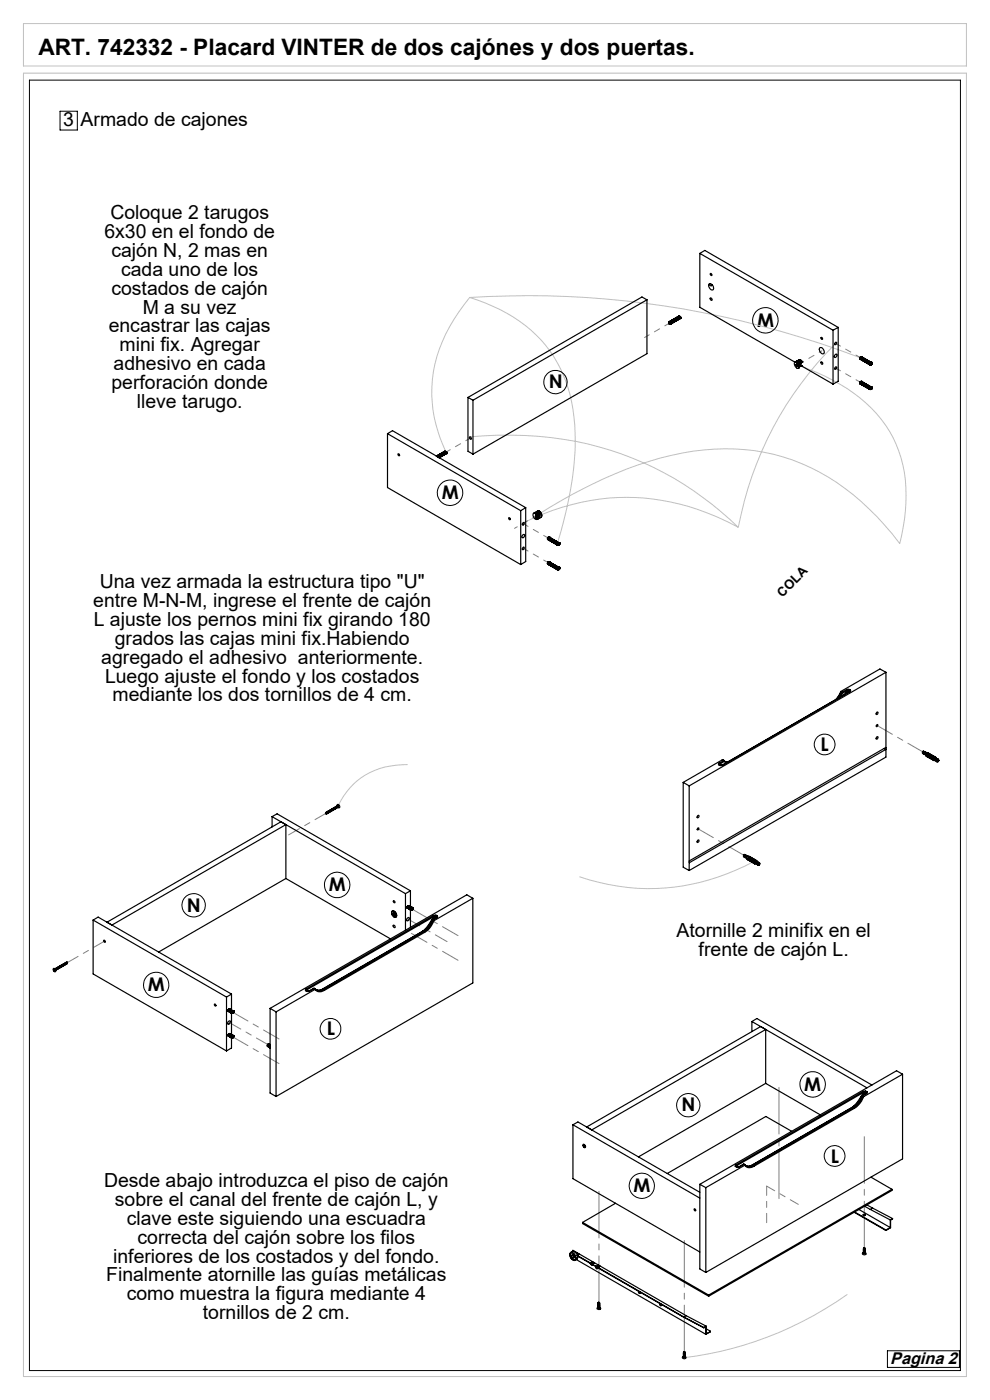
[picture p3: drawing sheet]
<svg xmlns="http://www.w3.org/2000/svg" width="210mm" height="297mm" viewBox="0 0 210 297" stroke-linecap="round" stroke-linejoin="round" font-family="sans-serif">
<path d="M5 15.5h200v276.5h-200zM5 5h200v9h-200zM99.6 63.1a31.9 31.9 0 0 1 16.9 11.2 30.4 30.4 0 0 1 5.5 17.6 71 71 0 0 1-3.8 23.4M99.6 63.1a196.8 196.8 0 0 1 83 12.8M99.6 63.1a31.7 31.7 0 0 0-8 20.6 30.3 30.3 0 0 0 3 12.3M169.3 77.5a39.7 39.7 0 0 1 16.6 10.3 26.2 26.2 0 0 1 6.2 20.6l-.5 3.4-.7 3.5a50.4 50.4 0 0 0-22.8-17.7 46 46 0 0 0-28-.4 95.9 95.9 0 0 0-26.2 12.1M177.3 72.9a73.9 73.9 0 0 0-20.7 39M99.6 92.7a72.5 72.5 0 0 1 39 6.5 70 70 0 0 1 18 12.7M111.2 110.8a47 47 0 0 1 43.2-.1l2.2 1.2M86.5 162.2a15.1 15.1 0 0 0-14.2 7.6l-.5 1.1M159.9 182.8a45.4 45.4 0 0 1-37 3.2M179.7 274.6a75.8 75.8 0 0 1-34.7 13.4" fill="none" stroke="#c0c0c0" stroke-width=".21"/>
<g fill="none" stroke="#000" stroke-width=".21">
<path d="M6.2 17h197.5v273.8h-197.5zM12.7 23.6h3.7v4h-3.7zM188.2 286.6h15.3v3.5h-15.3z"/>
<circle cx="162.4" cy="68" r="2.69"/>
<circle cx="117.8" cy="81" r="2.47"/>
<circle cx="95.5" cy="104.5" r="2.69"/>
<circle cx="174.9" cy="157.9" r="2.2"/>
<circle cx="41.1" cy="192" r="2.48"/>
<circle cx="71.5" cy="187.7" r="2.7"/>
<circle cx="33.1" cy="208.9" r="2.68"/>
<circle cx="70.1" cy="218.3" r="2.2"/>
<circle cx="146" cy="234.5" r="2.47"/>
<circle cx="172.4" cy="230" r="2.7"/>
<circle cx="136.1" cy="251.6" r="2.67"/>
<circle cx="177" cy="245.2" r="2.21"/>
</g>
<path d="M142 68.5l-5.3 3.1M177.3 78.1l5.3 3M182.6 75.9l-5.3-3M99.8 92.9l-5.3 3.1M111 111.1l5.3 3.1M111 116.3l5.3 3.1" fill="none" stroke="#808080" stroke-width=".21" stroke-dasharray="15.2 1.3 1.3 1.3" stroke-dashoffset="14.1"/>
<path d="M174.3 74.4l-4.4 2.6M109.1 112.1l4.5-2.6" fill="none" stroke="#808080" stroke-width=".21" stroke-dasharray="15.2 1.3 1.3 1.3" stroke-dashoffset="14.6"/>
<path d="M195.8 159.5l-9.7-5.6M148.1 175.8l9.7 5.7" fill="none" stroke="#808080" stroke-width=".21" stroke-dasharray="15.2 1.3 1.3 1.3" stroke-dashoffset="11.5"/>
<path d="M87.3 198l9.9 5.7M97.2 198.5l-9.9-5.7M49.3 214.7l9.9 5.7M59.2 225.6l-9.9-5.7" fill="none" stroke="#808080" stroke-width=".21" stroke-dasharray="15.2 1.3 1.3 1.3" stroke-dashoffset="11.4"/>
<path d="M86.6 195l8.2 4.8M48.6 216.9l8.3 4.7" fill="none" stroke="#808080" stroke-width=".21" stroke-dasharray="15.2 1.3 1.3 1.3" stroke-dashoffset="12.4"/>
<path d="M69.1 172.5l-7.9 4.6M22.2 199.7l-7.9 4.5" fill="none" stroke="#808080" stroke-width=".21" stroke-dasharray="15.2 1.3 1.3 1.3" stroke-dashoffset="12.6"/>
<path d="M165.2 254.3v-23.6M127.1 276.3v-23.6M183.3 264.7v-23.6M145.2 286.8v-23.6" fill="none" stroke="#808080" stroke-width=".21" stroke-dasharray="15.2 1.3 1.3 1.3" stroke-dashoffset="5.3"/>
<path d="M162.6 251.6v7.8M169.3 255.5l-6.7-3.9" fill="none" stroke="#808080" stroke-width=".21" stroke-dasharray="15.2 1.3 1.3 1.3" stroke-dashoffset="13.3"/>
<g fill="none" stroke="#000" stroke-width=".25">
<path d="M148.4 53.8l28.3 16.3M148.4 53.8l1.1-.7 28.3 16.4M148.4 53.8v11.4l20.2 11.6M150.7 58h.1a.23 .23 0 0 1 .2 .2 .23 .23 0 0 1-.2 .3zM137.2 63.6l-1-.6-36.9 21.3M137.2 63.6l-36.9 21.3M137.2 63.6v11.4l-36.9 21.3M141.8 68.4h.1M141.9 68.4h.1M141.9 68.3v.1M141.9 68.3h.1M141.9 68.5h.1"/>
<path d="M141.9 68.3l-.1 .1M141.9 68.5v.1M141.9 68.3l.2 .1M141.9 68.6h.1M141.9 68.7h.1M141.9 68.6v.1M142 68.3h.1M142 68.7h.1M142 68.8h.1M142 68.3l.2 .1M142 68.8h.2M142.1 68.3h.1"/>
<path d="M142.1 68.8h.1M142.1 68.4h.1M142.2 68.4v.1M142.2 68.8h.1M142.2 68.5h.1M142.2 68.4h.1M142.2 68.5v.1M142.2 68.7v.1M142.2 68.6v.1M142.2 68.7h.1M142.2 68.6h.1M142.2 68.7l-.1 .1"/>
<path d="M143.9 67.1h.1M143.9 67.1l-2 1.2M144 67.1h.1M144 67.1l-2.1 1.2M144 67.1l-2 1.2M144.1 67.1h.1M144.1 67.1l-2.1 1.2M144.1 67.1l-2 1.2M144.1 67.2h.1M144.1 67.2l-2 1.2M144.1 67.2l.2 .1M144.2 67.2h.1"/>
<path d="M144.2 67.2l-2.1 1.2M144.2 67.3h.1M144.2 67.2v.1M144.2 67.3l-2 1.1M144.3 67.3h.1M144.3 67.3v.1M144.3 67.3l-2.1 1.2M144.3 67.6h.1M144.3 67.6l-2.1 1.2M144.3 67.4h.1M144.3 67.4v.1M144.3 67.5h.1"/>
<path d="M144.3 67.4v.2M144.3 67.4l-2.1 1.2M144.3 67.5l-2.1 1.2M150.4 60.2a.79 .79 0 0 1 .8 .4 .79 .79 0 0 1-.1 .9l-.4-.2a.9 .9 0 0 1-.3-1.1zM150.6 63.2h.2a.25 .25 0 0 1 .3 .2 .25 .25 0 0 1-.2 .3zM150.7 60.2a.25 .25 0 0 0 0 .4 .25 .25 0 0 0 .4-.2M168.7 76.8a.85 .85 0 0 1 .6 1.3 .91 .91 0 0 1-.6-1.3zM168.8 76.7h.4l-.6 .1M168.8 77.4l.2 .1M168.9 76.7a.63 .63 0 0 1 1 .4l-.2 .1M168.9 77.4l.1 .1M168.9 77.3v.1"/>
<path d="M168.9 77.4h-.1M169 77.4h-.2M169 77.4l.1-.1v.4l-.1-.1M169 77.5v.1M169 77.6h.1M169.1 77.3l-.1 .1M169.1 77.4l.1 .1M169.2 77.5v.1v-.1M169.3 76.5a.55 .55 0 0 1 .5-.1 .55 .55 0 0 1 .4 .5M169.3 76.7l.4 .5M169.3 76.7l-.2 .1 .1 .1a.75 .75 0 0 1 .2 1.2M169.3 77.5l.2 .2h-.2z"/>
<path d="M169.3 76.7v.2l.4 .3M169.3 77.5v.2h.2M169.4 76.4a.55 .55 0 0 1 .8 .5M169.5 77v.3l.2-.1M169.8 77.6l.3 .1M169.8 77.6l-.2 .1M169.8 76.8v-.1l.4 .2M169.8 77.5v.1M169.8 77.5l.3 .2M169.9 77.4l.3 .2-.1 .1M169.9 76.7v.3M169.9 77.1v.3"/>
<path d="M169.9 77.4l-.1 .1M170.1 77.7l6.6 3.8M173.9 73.8a.79 .79 0 0 1 .8 .4 .79 .79 0 0 1-.1 .9 .94 .94 0 0 1-.7-1.3zM174.1 76.8a.27 .27 0 0 1 .4 .1 .27 .27 0 0 1-.2 .4zM174.2 71.6a.21 .21 0 0 1 .3 .2 .21 .21 0 0 1-.2 .2zM176.7 70.1v11.4M177.2 77.9l.1-.1a.26 .26 0 0 1 .1 .4 .26 .26 0 0 1-.3 .1zM177.2 75.2a.3 .3 0 0 1 .4 .2 .3 .3 0 0 1-.3 .4h-.1a.29 .29 0 0 1-.3-.2 .29 .29 0 0 1 .3-.4zM177.2 72.6a.21 .21 0 0 1 .3 .1 .21 .21 0 0 1-.1 .3l-.2 .1a.27 .27 0 0 1-.2-.2 .27 .27 0 0 1 .2-.3zM177.8 69.5l-1.1 .6M177.8 69.5v11.4l-1.1 .6M182.4 76h.1"/>
<path d="M182.4 76.1h.1M182.4 76v.1M182.4 76l2.1 1.2M182.4 76.1l2.1 1.2M182.4 76.1l2 1.2M182.4 75.9h.1M182.4 75.9v.1M182.4 76.2h.1M182.4 75.9l2.1 1.1M182.4 75.9l2.1 1.2M182.4 76l2.1 1.1M182.4 76.2l2.1 1.2"/>
<path d="M182.5 75.8v.1M182.5 75.9h-.1M182.5 75.8l-.1 .1M182.5 75.9l2 1.2M182.5 75.8l2 1.2M182.5 75.8h.1M182.5 75.8l2.1 1.2M182.5 75.7v.1M182.6 75.7h.1M182.6 75.7l2 1.2M182.6 75.7l-.1 .1M182.6 75.7l2.1 1.2"/>
<path d="M182.7 75.7h.1M182.7 75.7l2 1.2M182.7 75.7l2.1 1.2M184.4 77.2v.1M184.4 77.2h.1M184.4 77.3h.1M184.5 77.4h.1M184.5 77.3h.1M184.5 77.2h.1M184.5 77.1h.1M184.5 77.3v.1M184.5 77.1l-.1 .1"/>
<path d="M184.5 77.3h-.1M184.5 77h.1M184.5 77v.2M184.6 77h.1M184.6 77.4h.1M184.6 76.9h.1M184.7 76.9h.1M184.7 77.3l-.1 .1M184.7 77.3v.1M184.7 77.3h.1M184.8 76.9h.1M184.8 77.3h.1"/>
<path d="M184.8 77.2h.1M184.8 76.9v.1M184.8 76.9h-.1M184.8 77l.1 .1M184.8 77.1h.1M184.8 77h.1M184.9 77h.1M184.9 77.1h-.1M82.2 92v11.4l28.3 16.4M82.2 92l28.3 16.3M82.2 92l1.1-.6 28.2 16.3M84.5 96.3h.1a.21 .21 0 0 1 .2 .2 .21 .21 0 0 1-.2 .2z"/>
<path d="M93.2 97.1l1.5-.9zM94.3 95.8h.1M94.3 95.7h.1M94.3 95.7l-1.7 1.1 1.8-1.1M94.4 95.7v.1M94.4 95.7l.1 .1M94.4 95.8h.1M94.4 95.8l-1.8 1M94.5 95.8h.1M94.5 95.8l-1.8 1.1 1.8-1.1M94.5 95.8l-1.8 1.1M94.5 95.8l-1.8 1"/>
<path d="M94.5 95.9h.1M94.5 95.8l.1 .1M94.5 95.8v.1M94.5 95.9l-1.7 1M94.6 95.9v.1M94.6 95.9l-1.7 1M94.6 95.9l-1.8 1M94.6 96h.1M94.6 96.3h.1M94.6 96l.1 .1M94.6 96l-1.7 1M94.6 96l-1.7 .9"/>
<path d="M94.7 96.1h.1M94.7 96l-1.7 1 1.6-1M94.7 96h-.1M94.7 96v.2l-1.6 .9 1.6-.9M94.7 96.1l-1.7 .9 1.7-.9M94.7 96.1l-1.6 .9 1.6-.9M99.3 84.3l1 .6M99.3 84.3v11.4l1 .6M99.6 92.7a.26 .26 0 0 1 .4 .1 .26 .26 0 0 1-.2 .4zM100.3 84.9v11.4M182.4 81.2h.1M182.4 81.3h.1"/>
<path d="M182.4 81.2l2 1.2M182.4 81.2l2.1 1.2M182.4 81.3l2 1.1M182.4 81.2v.1M182.4 81.3l2.1 1.2M182.4 81.3l2 1.2M182.4 81.3l2.1 1.3M182.4 81.1l2.1 1.3M182.4 81.4h.1M182.4 81.1l2.1 1.2M182.4 81.2l2.1 1.1M182.4 81.1v.1"/>
<path d="M182.4 81.4l2.1 1.2M182.5 81.1h.1M182.5 81.1h-.1M182.5 81.1l2 1.2M182.5 81.1l2 1.1M182.5 81v.1M182.5 81l2 1.2M182.5 81h.1M182.5 81l2.1 1.2M182.6 81h.1M182.6 81h-.1M182.6 81l2 1.2"/>
<path d="M182.6 81l2.1 1.1M182.6 80.9v.1M182.6 80.9h.1M182.6 80.9l2.1 1.2M182.7 80.9h.1M182.7 80.9l2 1.2M182.7 80.9l2.1 1.2M184.4 82.5h.1M184.4 82.4h.1M184.4 82.4v.1M184.5 82.6h.1M184.5 82.5h.1"/>
<path d="M184.5 82.4h.1M184.5 82.5v.1M184.5 82.4l-.1 .1M184.5 82.4h-.1M184.5 82.3h.1M184.5 82.3v.1M184.5 82.2h.1M184.5 82.2v.1M184.6 82.2h.1M184.6 82.6h.1M184.6 82.1h.1M184.7 82.1h.1"/>
<path d="M184.7 82.6h.1M184.7 82.5l-.1 .1M184.7 82.1l.1 .1M184.7 82.5v.1M184.7 82.5h.1M184.8 82.1h.1M184.8 82.5h.1M184.8 82.1v.1M184.8 82.1h-.1M184.8 82.2h.1M184.8 82.2l.1 .1M184.8 82.4h.1"/>
<path d="M184.8 82.3h.1M184.9 82.3h.1M108 109.8a.21 .21 0 0 1 .2 .2 .21 .21 0 0 1-.1 .2zM110.5 108.3v11.5M110.9 113.4a.35 .35 0 0 1 .4 .4 .35 .35 0 0 1-.5 .3l-.1-.2zM111 110.9l.1-.1a.26 .26 0 0 1 0 .4 .26 .26 0 0 1-.3 .1zM111 116.1h.1a.27 .27 0 0 1 0 .3 .27 .27 0 0 1-.3 .1zM111.5 107.7l-1 .6M111.5 107.7v11.4l-1 .7M113.7 109.7l.3 .2h.4l-.4-.2M113.7 109.9h-.1M113.7 109.9l.4 .2"/>
<path d="M113.9 108.5l.4-.1-1.1 .5M113.9 109.3a.44 .44 0 0 0-.4-.5 .44 .44 0 0 0-.4 .5 .8 .8 0 0 0 .9 .8l-.4-.2M113.9 109.3l-.3-.2v.8M114 108.4a.79 .79 0 0 1 .8 .4 .79 .79 0 0 1-.1 .9M114 109.3h-.2l-.1 .6M114 109.7l.2-.1 .4 .2M114 109.3v.4M114.1 110.1l-.2 .1M114.1 110.1h.1M114.2 109a.25 .25 0 0 1 .2 .2 .25 .25 0 0 1-.2 .3zM114.4 108.5h.1a.74 .74 0 0 1 .1 1.3l-.2-.1v-.3M114.4 108.5l-.7 .4 .4 .3-.2 .1"/>
<path d="M114.4 108.8l.2 .5-.3 .2M114.4 108.5v.3M114.4 108.8l-.2 .2M114.6 109.8l-.1 .1M114.6 109.8l-.3 .2M116.1 114.3h.1M116.1 114.4h.1M116.1 119.5h.1M116.1 119.5v.1M116.1 119.6h.1M116.1 114.2v.1M116.1 119.5v.1l2.1 1.3"/>
<path d="M116.1 114.2l2.1 1.2M116.1 114.2h.1M116.1 114.3l2.1 1.1M116.1 114.3l2.1 1.2M116.1 114.4l2.1 1.1M116.1 114.4l2.1 1.2M116.1 119.5l2.1 1.1M116.1 119.5l2.1 1.2M116.1 119.6l2.1 1.1M116.1 119.6l2.1 1.2M116.2 114.2h.1M116.2 114.4h.1"/>
<path d="M116.2 119.4h.1M116.2 119.4l2.1 1.1M116.2 114.1l2.1 1.2M116.2 114.1h.1M116.2 114.2l2.1 1.1M116.2 114.1v.1M116.2 119.3v.1M116.2 119.6v.1M116.2 114.2l2 1.2M116.2 114.4l2 1.2M116.2 114.2h-.1M116.2 119.3l2.1 1.2"/>
<path d="M116.2 119.4l2 1.2M116.2 119.4l-.1 .1M116.2 119.4h-.1M116.2 119.3h.1M116.2 114.1l2.1 1.1M116.2 114v.1M116.2 114l2.1 1.2M116.2 114h.1M116.2 119.2v.1M116.2 119.2l2.1 1.3M116.2 119.2l.1 .1M116.3 114h.1"/>
<path d="M116.3 119.2v.1M116.3 114l2 1.2M116.3 114l2.1 1.2M116.3 119.3l2 1.1M116.3 119.2l2 1.2M116.3 119.2l2.1 1.2M116.3 119.2h.1M116.3 113.9v.1M116.3 113.9l2.1 1.2M116.4 113.9l-.1 .1M116.4 113.9h.1M116.4 119.2h-.1"/>
<path d="M116.4 113.9l2.1 1.2M116.4 113.9l2 1.2M116.4 119.2l2 1.2M116.4 119.2h.1M116.4 119.2l2.1 1.2M116.5 113.9h.1M116.5 119.2h.1M116.5 113.9l2 1.2M116.5 119.2l2 1.2M118.2 115.5h.1M118.2 115.6h.1M118.2 115.4h.1"/>
<path d="M118.2 115.6h.2M118.2 115.4v.2M118.2 115.3h.1M118.3 115.6h.1M118.3 115.3l-.1 .1M118.3 115.3h.1M118.3 115.6h-.1M118.3 115.2h.1M118.3 115.2v.1M118.4 115.2h.1M118.4 115.3v-.1a.17 .17 0 0 1 .1 .3 .17 .17 0 0 1-.2 0zM118.4 115.6h.1"/>
<path d="M118.4 115.1h.1M118.4 115.1v.1M118.5 115.1h.1M118.5 115.6h.1M118.5 115.5h.1M118.5 115.1v.1M118.5 115.2h.1M118.6 115.1v.1M118.6 115.2h.1M118.6 115.2v.1M118.6 115.4h.1M118.6 115.3h.1"/>
<path d="M118.6 115.1l-.1 .1M118.2 120.8h.1M118.2 120.7h.1M118.2 120.7v.1M118.2 120.6v.1M118.2 120.6h.1M118.2 120.5h.1M118.2 120.9h.1M118.3 120.9h.1M118.3 120.5l-.1 .1M118.3 120.5h.1M118.3 120.8v.1"/>
<path d="M118.3 120.8l-.1 .1M118.3 120.4v.1M118.3 120.4h.1M118.4 120.4h.1M118.4 120.9h.1M118.4 120.4l-.1 .1M118.4 120.8h.1M118.4 120.8v.1M118.4 120.4a.17 .17 0 0 1 .1 .3 .17 .17 0 0 1-.2 0zM118.4 120.8l-.2 .1M118.5 120.4h.1M118.5 120.8h.1"/>
<path d="M118.5 120.4h-.1M118.5 120.3v.1M118.5 120.7h.1M118.6 120.4h.1M118.6 120.4v.1M118.6 120.5h.1M118.6 120.6h.1M118.6 120.4h-.1M178.3 146.7l-1 1.7M178.3 146.7v.2M178.3 146.9l-.8 1.4M178.3 146.7l.3 .2"/>
<path d="M178.3 146.9l.2 .1M178.5 147l.2 .1M178.5 147l-.6 1M178.6 146.9l.1 .2M178.6 146.9l-.1 .1M178.7 147.1l-.4 .7M179.6 146.3l.1 .2M179.6 146.3l-1 .6M179.7 146.5l-1 .6M179.7 146.5l-.6 .9M180 146.3l-.3 .2M180 146.3l.3 .2"/>
<path d="M180 146.3l-.5 .8M180.1 146.3h-.5M180.1 146.3h-.1M180.1 146.3l.3 .1M180.3 146.7l-27.1 15.6M180.3 146.5v.2M180.3 146.5l-.2 .3M180.4 146.4v.1l-.1 .2M180.4 146.4l-.1 .1M186 151.1h.1a.23 .23 0 0 1 .1 .3 .23 .23 0 0 1-.4 0zM186 156.3a.21 .21 0 0 1 .3 .1 .21 .21 0 0 1-.1 .3l-.2 .1a.27 .27 0 0 1-.2-.2 .27 .27 0 0 1 .2-.3zM187.5 158.8l.4 .2"/>
<path d="M187.9 159v-.4l-41.7 24M187.9 159l-41.7 24M187.9 142.6l-1.2-.7-8.4 4.8M187.9 142.6l-41.7 24.1M187.9 142.6v18l-41.7 24.1M195.8 159.8h.1M195.8 159.3v.5M195.8 159.4l.2 .1M195.8 159.3l-.1 .4 .2 .2M196 159.9h.1M196 159.9a.19 .19 0 0 1-.1-.3 .19 .19 0 0 1 .3 0v-.1a.27 .27 0 0 0-.4 .1 .27 .27 0 0 0 .2 .4M196.4 159.7a.2 .2 0 0 0-.3 .1 .2 .2 0 0 0 .1 .2l.2 .1"/>
<path d="M196.4 159.6a.27 .27 0 0 0-.4 .2 .27 .27 0 0 0 .3 .3M196.4 159.6l.1 .1M196.4 159.6v.1M196.4 159.7l.2 .1M196.8 159.9l.2-.1 1.2 .7-.3 .2zM197 159.9l-.2 .1M197 159.9l1.1 .6M197 159.8v.1M57.7 173.2l28.3 16.4M57.7 173.2l1.1-.6 28.3 16.4M57.7 173.2v2.2M60.6 174.9v11.5"/>
<path d="M69.1 172.5l.2 .1h-.1M69.1 172.5v.1M69.1 172.4v.1M69.2 172.4l.1 .2M69.3 172.4l.1 .2 .1-.1a.19 .19 0 0 0-.1-.2 .19 .19 0 0 0-.3 .1M69.3 172.3h.2l.1 .2-.2-.2M69.3 172.3l.2 .2M69.5 172.3l.1 .1M69.5 172.2l.2 .2-.2-.3-.1 .1M69.5 172.1l.2-.1 .2 .4-.2-.3M69.6 172.2l.1 .1M69.7 172h.2l.1 .3-.2-.3"/>
<path d="M69.7 172.1l.2 .1M69.9 172l.1 .2M70 171.9l.1 .3v-.3l-.3 .1M70 171.9l.1-.1 .2 .3-.2-.2M70 171.9l.2 .2M70.1 171.8h.2l.1 .2-.2-.2M70.2 171.8l.1 .2M70.3 171.8l.2 .1M70.4 171.7l.2 .3-.1-.3h-.3M70.4 171.7l.2 .1M70.4 171.9h.1M70.5 171.6l.2 .3-.1-.3-.2 .1"/>
<path d="M70.5 171.6l.3-.1v.3l-.1-.2M70.6 171.6l.1 .2M70.7 171.5l.2 .2M70.8 171.4l.2 .3-.1-.3-.2 .1M70.9 171.4l.1 .2M70.9 171.4l.3 .2-.2-.3-.2 .1M70.9 171.3h.3l.1 .3-.2-.3M71 171.3l.2 .2M71.2 171.3l.1 .1M71.2 171.5h.1M71.3 171.2l.1 .1M71.4 171.1l.2 .3-.1-.3a.18 .18 0 0 0-.3 .2 .18 .18 0 0 0 .2 .1l-.2-.3-.1 .1"/>
<path d="M71.4 171.1l.2-.1 .1 .3-.3-.2M71.5 170.7a.38 .38 0 0 1 .5 .2 .38 .38 0 0 1-.1 .5l-.2-.1 .1-.2-.2-.2-.1 .1zM71.6 171h.1M71.6 171l.1 .2M144.9 166l1.3 .7M144.9 166v18l1.3 .7M146.2 166.7v18M148 173.1l.1-.1a.24 .24 0 0 1 .1 .3 .24 .24 0 0 1-.4 .1zM148.1 175.6a.22 .22 0 0 1 .1 .3 .22 .22 0 0 1-.3 .1zM148.1 178.2a.24 .24 0 0 1 .1 .3 .24 .24 0 0 1-.4 .1zM152.4 162.2h.1M152.4 162.2l.3 .2"/>
<path d="M152.5 162.2l.3 .2M152.5 162.2l.5 .2M152.6 161.9l-.2 .3M152.6 161.9l.1 .2M152.7 162.1l-.2 .1M152.7 162.1l.5 .2M152.7 162.4h.1M152.8 162.4h.1M153.2 162.3l-.4 .1M153.2 162.3l-.5 .1M153.2 161.2l-8.3 4.8M153.2 161.2l.4 .2"/>
<path d="M153.2 161.2l.3 .2M153.5 161.4l.1 .1M153.5 161.4h.1M153.5 161.4l-.9 .5M153.6 161.4h.1M153.6 161.4l.3 .2M153.6 161.5l.4 .4M153.6 161.4v.1M153.6 161.5l-.9 .6M153.8 161.6l.5 .1M153.8 161.6h.5M153.9 161.6h.1"/>
<path d="M153.9 161.6l.3 .1M196.6 160.2l1.2 .7v.3l-1.2-.7zM196.7 160.2v.2M196.7 160.4l1.1 .7M196.7 160.4l-.1 .1M198.5 160.7l.1 .3M198.5 160.7l-1.6-1-.5 .3v.4l1.7 .9M198.5 160.7a.45 .45 0 0 0-.4 .6M198.5 161v-.1a.23 .23 0 0 0-.3 0 .23 .23 0 0 0 .2 .4h-.3M198.6 161.5l.2 .1M198.7 161l-.3-.1-.1 .1 .2 .3M198.7 161l-.2 .2 .1 .3"/>
<path d="M198.9 161.4h.1M198.9 161h-.2M198.9 161l-.3 .2v.3M198.9 161l.2 .1M199 161.3v.2M199 161.3v.1M199 161.5h.1M199 161.4h.1M199 161.4v.1M199 161.3l.1 .1M199.1 161.1v.4l-.3 .1M199.1 161.1l-.3 .2v.3"/>
<path d="M199.1 161.4h-.1M19.8 195.2l1-.6 28.3 16.3M19.8 195.2l28.2 16.3M19.8 195.2v11.4l28.2 16.4M22 199.5h.1a.21 .21 0 0 1 .2 .1 .21 .21 0 0 1-.1 .3zM22.7 195.6l36.9-21.3 1 .6-36.9 21.3zM60.6 186.4l22.2 12.8M60.6 186.4l-26.9 15.6M83.1 193.3a.8 .8 0 0 1 .9 .4 .8 .8 0 0 1-.1 .9 .94 .94 0 0 1-.8-1.3zM83.3 193.2a.82 .82 0 0 1 .7 .5 .82 .82 0 0 1-.1 .9h-.2a.86 .86 0 0 1-.4-1.4zM83.4 196.3h.2a.25 .25 0 0 1 .2 .2 .25 .25 0 0 1-.2 .3zM83.4 193.9l.1 .1"/>
<path d="M83.4 191.1h.1a.23 .23 0 0 1 .3 .2 .23 .23 0 0 1-.2 .2zM83.5 193.8v.2M83.5 193.8h.1M83.5 193.8l-.1 .1M83.5 193.8l-.1-.1v.2M83.5 193.8l.1-.1v.5l-.1-.1M83.5 194v.1M83.6 194.1h.1M83.6 193.8h-.1M83.6 194.1h-.1M83.6 193.9l.2 .2-.2-.1M83.6 194h.2"/>
<path d="M83.9 194v.2M83.9 194.2h.2M83.9 194.2h.1M84.1 194.2l-.2-.2v.2M84.1 194.2h-.2M86 189.6v7.7M86.3 192.5l.1 .1M86.3 192.4l.7 .4M86.3 192.4l.7 .5M86.3 192.5l.7 .4M86.4 192.3l.7 .4M86.4 192.4l.6 .4"/>
<path d="M86.4 192.4l.7 .4M86.4 192.3l.7 .3M86.4 192.2l.7 .4M86.5 192.2l.7 .4M86.5 194.7l.2-.1a.39 .39 0 0 1 0 .5 .39 .39 0 0 1-.4 .2zM86.5 192.2l.7 .3M86.7 192.1l-.2 .1-.2 .3M87 192.9l-.7-.4 .8 .5M87 192.9h.1M87 193h.1M87 192.8v.1M87 192.8h.1"/>
<path d="M87 192.9v.1M87 192.9l.1 .1M87.1 193h.1M87.1 192.7v.1M87.1 192.7h.1M87.1 189v3.3M87.1 193v3.7M87.1 189l-1.1 .6M87.1 192.6v.1M87.1 192.6h.1M87.2 193h.1M87.2 192.6h-.1"/>
<path d="M87.2 192.6h.1M87.2 192.5h.1M87.2 192.5l-.7-.4 .7 .4M87.3 192.5h.1M87.3 192.9h.1M87.3 192.5l-.6-.4 .6 .4M87.4 192.6h.1M87.4 192.8h.1M87.4 192.9h.1M87.4 192.5v.3M87.4 192.7h.1M89.7 197.5h.1"/>
<path d="M89.7 197.5l-21.3 12.3M89.8 197.5l-21.3 12.3M89.8 197.5l.2 .1M90 197.6l.1 .2M90 197.6l-21.3 12.3M90.1 197.8l-21.3 12.3M90.9 196.1l-1.2 1.5M90.9 196.1l.2 .1M91.5 195.3l-.6 1.2-1.2 1M91.5 195.3h.1M91.6 195.2l-.1 .1M91.6 195.3a4.4 4.4 0 0 1-1.8 2.2"/>
<path d="M91.6 195.2h.1M91.6 195.3l.2 .1M91.7 195.2l-.1 .1M91.7 195.2l.3 .2M91.8 195.4a4.4 4.4 0 0 1-1.8 2.2M91.9 194.2l.1 .2M91.9 194.2l-27 15.6M92 195.4h-.2M92 195.3v.1M92 195.3l-.1 .3a4.6 4.6 0 0 1-1.8 2.2M92 194.4l-26.9 15.6M92 194.4l-1.1 1.7"/>
<path d="M92.4 194.2l-.4 .2M92.4 194.2l.3 .2M92.4 194.2l-.5 .8M92.5 194.2h-.6M92.5 194.2h-.1M92.5 194.2l.3 .1M92.6 194.7h.1M92.6 194.7l-1 .5M92.6 194.7l-.9 .5M92.7 194.4l-.1 .3M92.7 194.4l-.2 .3M92.8 194.3l-.2 .4"/>
<path d="M92.8 194.3l-.1 .1M100.3 190.6l-1.3-.8-41.7 24.1M100.3 190.6l-8.3 4.7M100.3 190.6v17.9l-41.7 24.1M157.9 181.7v-.4a.3 .3 0 0 0-.2 .2 .3 .3 0 0 0 .2 .3M157.9 181.3l.1 .1M158 181.8v-.2l.2-.2a.3 .3 0 0 0-.3 .2 .3 .3 0 0 0 .1 .3M158 181.8v.1M158.3 182a.27 .27 0 0 1-.3-.3 .27 .27 0 0 1 .4-.2l-.2 .4 .2 .1M158.4 181.6l.2 .1M158.4 181.6l.1 .1M158.4 181.6h.1"/>
<path d="M158.7 182.1l.1 .2M158.8 182.3l-.2 .1 .1-.3 1.2 .7v.3M158.8 182.3l1 .7M158.8 181.9l.3-.2 1.2 .8-.3 .1zM159 181.9l-.2 .1M159 181.9l1.1 .6M159.1 181.7l-.1 .2M160.4 183.2l-.3 .1M160.5 182.6l.1 .3-.1-.2a.26 .26 0 0 0-.3 .2 .26 .26 0 0 0 .2 .3M160.5 182.6l-1.7-1a.51 .51 0 0 0-.3 .7l1.6 1M160.5 182.6h-.1a.51 .51 0 0 0-.3 .7M160.7 183.4l.1 .1"/>
<path d="M160.7 183l-.3-.2-.1 .1 .2 .3M160.9 182.9l-.3 .2 .1 .3M160.9 182.9a.32 .32 0 0 0-.3 .2 .32 .32 0 0 0 .1 .3M160.9 182.9l.2 .1M160.9 183.3l.1 .1M161 183.3h.1M161 183.3l-.1 .1h.1M161 183.2v.1M161 183.4h.1M161 183.3v.1M161.1 183v.1a.32 .32 0 0 1 0 .3 .32 .32 0 0 1-.3 .1M161.1 183a.34 .34 0 0 0-.3 .2 .34 .34 0 0 0 0 .3"/>
<path d="M161.1 183.3h.1M161.1 183.3h-.1M11.3 205.5a.38 .38 0 0 1 .5 .2 .38 .38 0 0 1-.2 .5 .5 .5 0 0 1-.3-.7zM11.4 205.7l.3 .2-.1-.1M11.4 205.7l.1 .1M11.4 205.7h.1M11.5 205.8v.2M11.5 205.5l.2 .1M11.6 205.7l-.1-.1v.4M11.6 205.8h-.1M11.6 205.9l-.1 .1M11.6 205.5h.3l.1 .3-.1-.1"/>
<path d="M11.7 205.6l.1 .3M11.7 205.6l.2 .1M11.8 205.7h.1M11.9 205.5l.1 .1M11.9 205.5l.2 .2a.19 .19 0 0 0-.1-.3 .19 .19 0 0 0-.2 .1M12 205.4l.1 .2M12 205.6v.1M12 205.4l.2 .2-.1-.3-.2 .1M12.1 205.3h.2l.1 .3-.2-.3M12.1 205.3l.1 .2M12.3 205.3l.1 .1M12.3 205.2l.2 .3a.19 .19 0 0 0 0-.3 .19 .19 0 0 0-.3 0"/>
<path d="M12.4 205.2l.1 .1M12.5 205.1l.2 .3-.2-.3-.2 .1M12.5 205.1h.3v.2l-.2-.2M12.6 205.1l.1 .2M12.7 205l.1 .2M12.8 205l.1 .2a.19 .19 0 0 0 0-.3 .19 .19 0 0 0-.3 .1M12.8 205l.1 .1M12.9 204.8h.3v.3l-.1-.3M12.9 204.9l.2 .2-.2-.3-.1 .1M13 204.9l.1 .1M13.1 204.8l.1 .1M13.1 205h.1"/>
<path d="M13.3 204.7l.1 .2M13.3 204.6l.2-.1 .2 .3-.2-.2M13.3 204.6l.1 .3 .1-.1-.3-.2 .2 .4-.1-.3h-.2M13.4 204.6l.1 .2M13.5 204.5h.3v.2l-.2-.2M13.5 204.5l.2 .2M13.7 204.7h.1M13.7 204.5l.1 .1M13.8 204.3h.1l.2 .3-.2-.3M13.8 204.4l.1 .2-.1-.2h-.2M13.8 204.4l.1 .1M13.9 204.3h.3v.2l-.2-.2"/>
<path d="M14 204.3l.1 .2M14.1 204.2h.1M14.2 204.1l-.2 .1M14.2 204.1v.1M14.2 204.1h.1M14.3 204.1l-.1 .3M14.3 204.1l-.1 .1M45.5 213l.3 .3-.1 .2-.2-.3zM48 211.5v11.5M48.4 216.8l.2-.2a.36 .36 0 0 1 .2 .4 .36 .36 0 0 1-.5 .2zM48.4 214.3l.7 .4M48.4 214.3l.6 .4"/>
<path d="M48.4 214.4l.6 .4M48.4 214.5l.7 .4M48.4 219.5l.7 .5M48.4 219.6l.6 .5M48.4 219.7l.6 .4M48.4 214.2l.7 .4M48.4 219.5l.7 .4M48.4 219.5l.7 .3M48.4 219.8l.7 .4M48.4 219.4l.7 .4M48.5 214.1l.6 .5M48.5 214.1l.6 .4"/>
<path d="M48.5 214.1l.7 .4M48.5 219.4l.6 .3M48.6 214.1l.6 .4M48.6 219.3l.7 .4M48.6 219.2l.8 .5M48.7 219.2l.7 .4M48.7 214.1l-.3 .1v.4M48.7 219.3l-.3 .1v.4M48.7 214l.7 .5M49 214.8v.1M49 214.8h.1M49 214.7v.1"/>
<path d="M49 214.7h.1M49 214.9h.1M49 220h.1M49 220v.1M49 214.8l-.6-.3 .6 .4M49.1 214.9h.1M49.1 214.7h.1M49.1 214.6v.1M49.1 214.6h.1M49.1 219.9v.1M49.1 219.9h.1M49.1 219.8v.1"/>
<path d="M49.1 219.8h.1M49.1 210.9v3.4M49.1 214.9v4.6M49.1 210.9l-1.1 .6M49.1 214.6l-.7-.4 .7 .4M49.1 214.5v.1M49.1 214.9v.1M49.2 214.9h.1M49.2 214.5h.1M49.2 219.7l-.1 .1M49.2 219.7h.1M49.2 214.5l-.7-.4 .7 .4"/>
<path d="M49.2 219.7l-.7-.4 .7 .4M49.2 214.5l-.1 .1M49.3 214.5h.1M49.3 214.5l.1 .2-.2 .2zM49.3 219.7h-.1M49.3 219.7h.1M49.3 219.7l.1 .2-.2 .2zM49.3 214.9h-.2M49.3 214.4v.1M49.3 214.9h-.1M49.3 214.4l-.7-.4 .8 .5M49.3 214.9h.1"/>
<path d="M49.4 214.5h.1M49.4 214.8h.1M49.4 219.7h.1M49.4 219.6v.1M49.4 220h.1M49.4 214.5v.1M49.4 214.6h.1M49.4 214.7h.1M49.4 219.7v.1M49.4 219.8h.1M49.4 219.9h.1M49.4 219.9v.1"/>
<path d="M57.3 213.9l1.3 .8M57.3 213.9v18l1.3 .7M58.6 214.7v17.9M64.8 210.1h.1M64.8 210.1l.3 .2M64.9 210.1l.3 .2M64.9 210.1l.5 .2M64.9 209.8l-.1 .2v.1M64.9 209.8l.2 .2M65.1 210l-.2 .1M65.1 210l.5 .2M65.2 210.3h.1"/>
<path d="M65.2 210.3h-.1M65.6 210.2l-.4 .1M65.6 210.2l.1 .1M65.7 210.3h-.6M66.5 209.7h.2M66.5 209.7h.1M66.5 209.7l-.9 .5M66.6 209.7h.1M66.6 209.7l-.9 .6M66.6 209.7l.3 .1M66.7 209.7l.2 .1M66.8 209.9a1.42 1.42 0 0 0 2 .2"/>
<path d="M66.8 209.9l-8.2 4.8M66.9 209.8l.3 .3M66.9 209.8l-.1 .1M66.9 209.8h.1M67.2 210.1h.1M68.4 209.8a1.47 1.47 0 0 1-1.3 .2l.5 .1 .9-.3M68.4 209.8h.1M68.5 209.8l.2 .1M68.7 209.9l.1 .2M68.7 209.9l-.9 .3-.6-.1M159.5 216.7v2.2M159.5 216.7l24.4 14.1"/>
<path d="M159.5 216.7l1-.6 24.5 14.1M162.4 218.4v11.4M49 220.1h.1M49 220.1l.1 .1M49.1 220.1h.1M49.1 220.2h.1M49.1 220.1v.1M49.1 220.2v2.1l-1.1 .7M49.2 220.2h.1M49.2 220.1h.1M49.2 220.1l-.1 .1M49.3 220.1h.1"/>
<path d="M49.4 220.1h.1M49.4 220v.1M56.8 222l.1 .1M57 221.5l-.3 .2 .1 .3M57 221.5a.34 .34 0 0 0-.3 .1 .34 .34 0 0 0 .1 .4M57 221.5h.2M57.1 222l-.2 .1M57.3 221.8h-.3l.1 .2M57.3 221.8l-.3 .1 .3 .2v.3v-.4M57.3 221.8l-.1-.3-.2 .1-.1 .5M121.5 238.6l1.1-.6 25.8 14.9M121.5 238.6l26.9 15.6"/>
<path d="M121.5 238.6v11.4l26.9 15.6M124.5 239.1l36.9-21.3 1 .6-36.9 21.3zM162.4 229.8l11.6 6.7M162.4 229.8l-27 15.6M167.9 240l-5.4-3.1-21 12.1M180.9 234.8h.1M180.9 234.8l-21.3 12.3M180.9 234.8l-21.2 12.3M180.9 234.8l.2 .1M181.1 234.9l.1 .2M181.1 234.9l-21.3 12.3M181.2 235.1l-21.3 12.3"/>
<path d="M182.1 233.5l-1.3 1.3M182.1 233.5h.1M182.7 232.6l-.7 1.2-1.1 1M182.7 232.6h.1M182.8 232.5l-.1 .1M182.8 232.6a4.3 4.3 0 0 1-1.9 2.2M182.8 232.5h.1M182.8 232.6l.2 .1M182.8 232.5v.1M182.8 232.5l.3 .2M183 232.7a4.7 4.7 0 0 1-1.9 2.2M183.1 231.6l.1 .1"/>
<path d="M183.1 231.6l-27 15.6M183.1 232.7h-.1M183.2 232.7h-.1M183.2 232.7l-.1 .3a4.6 4.6 0 0 1-1.9 2.1M183.2 231.7l-27 15.6M183.2 231.7l-1.1 1.8M183.6 231.6l-.4 .1M183.6 231.6l.3 .1M183.6 231.6l-.5 .7M183.7 231.5l-.6 .1M183.7 231.5l-.1 .1M183.7 231.5l.2 .2"/>
<path d="M183.7 231.9l.1 .1M183.7 231.9l-.9 .6M183.8 232l-1 .5M183.9 231.7l-.2 .2M183.9 231.7l-.2 .3M183.9 231.7l-.1 .3M183.9 231.7h.1M191.5 227.9l-1.3-.7-41.8 24M191.5 227.9l-8.3 4.8M191.5 227.9v17.9l-41.8 24.1M123.6 259.3l26.7 15.4M123.6 259.3v.3l26.7 15.4"/>
<path d="M123.7 242.7l.3 .1a.32 .32 0 0 1 .3 .3 .32 .32 0 0 1-.4 .3 .49 .49 0 0 1-.2-.7zM123.8 242.9h.1a.25 .25 0 0 1 .2 .2 .25 .25 0 0 1-.1 .2zM123.8 243l.3 .2-.1-.1M123.9 243.1v-.2l.1 .4-.1-.2M123.9 243.1l-.1-.1 .1 .1M124 243l-.1 .1M124 243.1h-.1M130.6 255.3l-7 4M148.4 251.2v18l1.3 .7M148.4 251.2l1.3 .8M149.7 252v17.9M156 247.5l.3 .1"/>
<path d="M156.1 247.4l-.1 .1M156.1 247.4l.3 .2M156.1 247.4l.4 .2M156.1 247.2l-.2 .1 .1 .2M156.1 247.2l.1 .1M156.2 247.3l-.1 .1M156.2 247.3l.6 .2M156.3 247.6h.1M156.4 247.6h.1M156.7 247.5l-.3 .1M156.7 247.5h.1M156.8 247.5l-.5 .1"/>
<path d="M157.7 247h.1M157.7 247l-1 .5M157.8 247l-1 .5M157.8 247l.2 .2M157.8 247h.1M157.8 247l.2 .1M158 247.2a1.3 1.3 0 0 0 1.9 .2M158 247.2l-8.3 4.8M158 247.1l.3 .3M158 247.1v.1M158 247.2h.1M158.3 247.4h.1"/>
<path d="M159.6 247.1a1.44 1.44 0 0 1-1.3 .2M159.6 247.1h.1M159.7 247.1l-.9 .3-.6-.1M159.7 247.1l.1 .1M159.8 247.2l.1 .2M159.8 247.2l-.7 .3-.7-.1M181.2 257.2l6.6 3.8M181.3 257.1l6.5 3.8M182.2 256.6l6.6 3.8M183.1 257.7h.5a.23 .23 0 0 1-.3 .2 .23 .23 0 0 1-.2-.2zM183.1 257.8h.5M183.4 255.9l1.2 .7"/>
<path d="M183.9 255.6l1.2 .7M184.6 256.6l4.2 2.2M184.7 249.7l4.5 2.6M185.1 256.3l-.5 .3M185.1 256.3l4.2 2.2M188.8 258.8v1.6M189.2 252.3l-38.9 22.4M189.2 252.3v.3l-38.9 22.4M189.3 258.5l-.5 .3M189.3 258.5l-.4 .3v1.7l-.9 .5M121 265.8a1.03 1.03 0 0 1 1 .4 1.03 1.03 0 0 1 0 1.2 1.13 1.13 0 0 1-1-1.6zM121 265.8a.94 .94 0 0 1 .9 .5 .94 .94 0 0 1 0 1 1.02 1.02 0 0 1-.9-1.5z"/>
<path d="M121 265.7a.9 .9 0 0 1 1.5 .6M121.1 265.8a1.02 1.02 0 0 0 .9 1.5M121.3 266.3l.1-.1a.35 .35 0 0 1 .3 .3 .35 .35 0 0 1-.1 .4l-.2-.2zM121.4 266.2a.35 .35 0 0 1 .4 .2 .35 .35 0 0 1-.1 .4M121.5 265.3v.2M121.5 265.3l1.4 .8-.5 .2M121.5 265.3l24.1 13.8M122.3 267.2l27.4 15.9M122.4 266.3l2.8 1.7 .2 .3h.3M122.4 266.3l2.8 1.6M122.5 266.4l-.1 .7-.4 .3M125.2 267.9l.1 .1"/>
<path d="M125.3 268l.1 .1M125.4 268.1l.2 .1M125.6 268.2h.1M125.7 268.3l.7 .4M125.7 268.3h.1M125.7 267.7v.1M125.7 268.2l.7 .4M125.7 267.7l.4 .3M125.7 267.7l-.5 .2M125.7 267.8l-.4 .2M125.7 267.8l.1 .1M125.8 267.9l.1 .1"/>
<path d="M125.8 267.9l-.4 .2M126.1 268l-.5 .2M126.1 268l-.4 .2M126.4 268.7l.3 .4 .2-.1M126.4 268.6l.1 .1M126.4 268.7l.1 .4h.2M126.4 268.7l.3 .4M126.5 268.7l.1 .1M126.6 268.8l.2 .1M126.7 269.1h.1M126.8 277.4l.3 .1 .1-.1a.26 .26 0 0 1 .2 .3 .26 .26 0 0 1-.4 .1l-.3-.1zM126.8 268.9l18.3 10.5"/>
<path d="M126.9 269h.1M126.9 268.4v.1M126.9 269l18.2 10.5 4.2 2.2M126.9 268.4l.4 .2M126.9 268.4l-.5 .2M126.9 276.3h.1M126.9 276.3v.2M126.9 276.3l.2 .1zM126.9 277.4h.2M126.9 277.2v.1M126.9 268.5l-.4 .2M126.9 268.5l.1 .1"/>
<path d="M127 268.6l.1 .1M127 268.6l-.4 .2M127.1 276.3a.17 .17 0 0 1 0 .3 .17 .17 0 0 1-.2-.1M127.1 277.4h.1M127.1 276.3v.2h-.2M127.1 276.6h-.2M127.1 276.7l-.2 .1M127.1 276.9h-.2M127.1 277.1h-.2M127.1 277.2l-.2 .1M127.2 268.6h.1M127.2 276.5l-.1 .3-.3-.1 .3-.1"/>
<path d="M127.2 276.7l-.2 .2h-.2l.3-.1M127.2 276.9l-.2 .2-.2-.1h.3M127.2 277l-.1 .2h-.3l.3-.1M127.2 277.2l-.2 .2h-.2l.1-.1M127.3 268.6l-.5 .3M135.7 274.1v.3l-.3-.2 .1-.2 .2 .4M140.2 276.7v.3l-.3-.2 .1-.2 .3 .4M145.1 279.4l4.2 2.2M145.6 279.1l-.5 .3M145.6 279.1l4.2 2.2M150.3 274.7v.3M183.1 265.7a.27 .27 0 0 0-.1 .4 .27 .27 0 0 0 .4 .1l.3-.1v-.2l-.2-.2v.2h-.3l-.1-.1"/>
<path d="M183.2 264.7v.2M183.2 265.7h.1M183.2 264.7h.1M183.2 265.8h.2M183.2 265.2h.1M183.2 265.5h.1M183.3 264.7l.1 .1zM183.3 264.7h-.1M183.4 264.7l.1 .3h-.4l.1-.1M183.4 264.8l-.2 .1M183.4 265h-.2M183.4 265.1l-.2 .1"/>
<path d="M183.4 265.3h-.2M183.4 265.5h-.2M183.4 265.6l-.2 .1M183.4 265.8h.1M183.5 264.9v.2h-.4l.1-.1 .2 .1M183.5 265.1l-.1 .2h-.3l.3-.1M183.5 265.3v.1l-.4 .1 .3-.1M183.5 265.4l-.2 .3-.2-.1 .3-.1M183.5 265.6l-.1 .2h-.3l.1-.1M187.8 260.9h.2M187.8 261h.2M187.8 260.9v.1"/>
<path d="M188 260.9v.1M188.8 260.4l-.8 .5M145 287.8l-.2 .1a.32 .32 0 0 0 .3 .4 .32 .32 0 0 0 .4-.4l-.4 .1-.1-.2M145 286.7h.1M145 286.7v.2l.2-.1M145 287.2h.2M145 287.9h.2M145 287.7v.1M145.1 286.7l.1 .1zM145.2 286.8l.1 .2-.3 .1v-.2M145.2 287l-.2 .1M145.2 287.3l-.2 .1"/>
<path d="M145.2 287.5h-.2M145.2 287.7l-.2 .1M145.2 287.8v.1M145.3 287l-.2 .2h-.1l.2-.1M145.3 287.1v.2h-.3h.2M145.3 287.3v.2h-.3l.2-.1M145.3 287.5v.2h-.3l.2-.1M145.3 287.6l-.1 .3h-.2v-.2M149.3 281.7l.4-.3v1.7M149.3 281.6v.1M149.8 281.3l-.5 .3M149.8 281.3v1.7l.8-.5"/>
<path d="M149.8 281.9l.8 .5v.2l-.9 .5"/>
<circle cx="142" cy="68.6" r=".2"/>
<circle cx="184.7" cy="77.2" r=".18"/>
<circle cx="184.7" cy="82.4" r=".18"/>
<circle cx="186" cy="153.9" r=".21"/>
<circle cx="69.1" cy="172.5" r=".08"/>
<circle cx="198.9" cy="161.4" r=".16"/>
<circle cx="87.3" cy="192.8" r=".18"/>
<circle cx="161" cy="183.3" r=".17"/>
<circle cx="147.4" cy="256.6" r=".22"/>
</g>
<text font-size="4.8" x="8.1" y="11.7">ART. 742332 - Placard VINTER de dos cajónes y dos puertas.</text>
<g font-size="4.1">
<text x="13.4" y="26.7">3</text>
<text x="17.1" y="26.7">Armado de cajones</text>
<text x="23.4" y="46.5">Coloque 2 tarugos</text>
<text x="22.1" y="50.5">6x30 en el fondo de</text>
<text x="23.6" y="54.5">cajón N, 2 mas en</text>
<text x="25.7" y="58.5">cada uno de los</text>
<text x="23.6" y="62.5">costados de cajón</text>
<text x="23.1" y="70.5">encastrar las cajas</text>
<text x="30.3" y="66.5">M a su vez</text>
<text x="25.4" y="74.5">mini fix. Agregar</text>
<text x="23.6" y="82.5">perforación donde</text>
<text x="24.1" y="78.5">adhesivo en cada</text>
<text x="29" y="86.5">lleve tarugo.</text>
<text x="21.2" y="124.8">Una vez armada la estructura tipo &quot;U&quot;</text>
<text x="19.8" y="128.8">entre M-N-M, ingrese el frente de cajón</text>
<text x="19.9" y="132.8">L ajuste los pernos mini fix girando 180</text>
<text x="24.3" y="136.8">grados las cajas mini fix.Habiendo</text>
<text x="21.5" y="140.8">agregado el adhesivo anteriormente.</text>
<text x="22.3" y="144.8">Luego ajuste el fondo y los costados</text>
<text x="23.9" y="148.8">mediante los dos tornillos de 4 cm.</text>
<text x="143.5" y="198.9">Atornille 2 minifix en el</text>
<text x="148.2" y="202.9">frente de cajón L.</text>
<text x="22.1" y="251.8">Desde abajo introduzca el piso de cajón</text>
<text x="24.4" y="255.9">sobre el canal del frente de cajón L, y</text>
<text x="26.9" y="259.9">clave este siguiendo una escuadra</text>
<text x="29.2" y="263.9">correcta del cajón sobre los filos</text>
<text x="24" y="267.9">inferiores de los costados y del fondo.</text>
<text x="22.5" y="271.9">Finalmente atornille las guías metálicas</text>
<text x="26.9" y="275.9">como muestra la figura mediante 4</text>
<text x="43" y="279.9">tornillos de 2 cm.</text>
</g>
<g font-size="4">
<text x="160.6" y="69.3">M</text>
<text x="116.4" y="82.4">N</text>
<text x="93.7" y="105.9">M</text>
<text x="174.1" y="159.3">L</text>
<text x="69.8" y="189.1">M</text>
<text x="39.7" y="193.4">N</text>
<text x="31.4" y="210.3">M</text>
<text x="69.3" y="219.6">L</text>
<text x="170.6" y="231.4">M</text>
<text x="144.5" y="235.8">N</text>
<text x="176.2" y="246.7">L</text>
<text x="134.4" y="253">M</text>
</g>
<text font-size="3.6" x="188.8" y="289.3">Pagina 2</text>
<text font-size="2.7" x="166" y="126.8" transform="rotate(-45 166 126.8)">COLA</text>
</svg>
